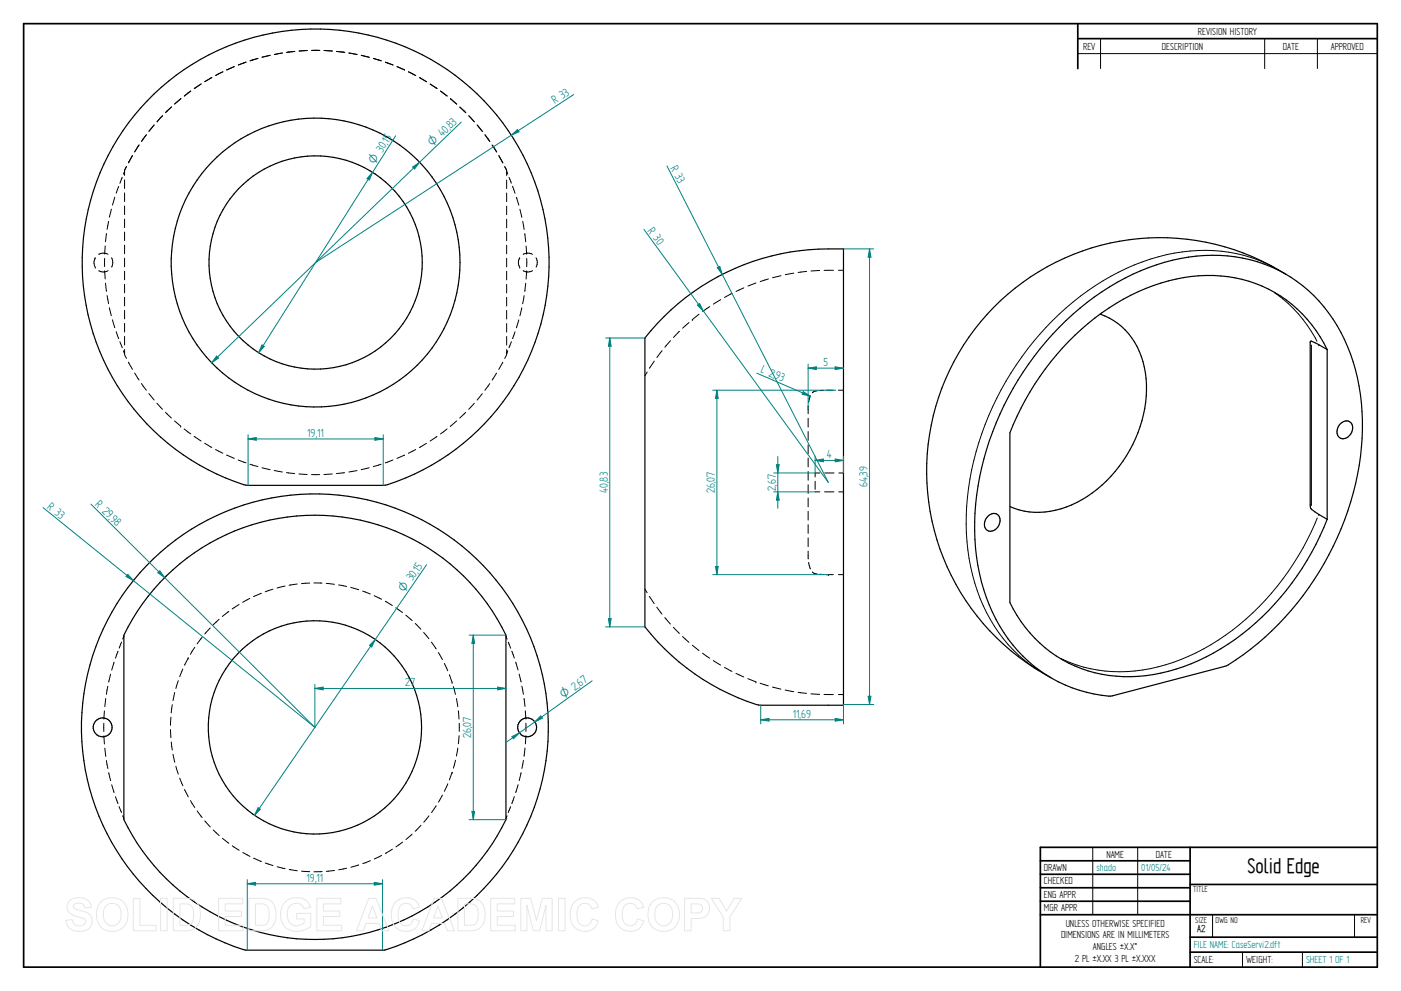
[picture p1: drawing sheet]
<svg xmlns="http://www.w3.org/2000/svg" width="594mm" height="420mm" viewBox="0 0 594 420" stroke-linecap="round" stroke-linejoin="round" font-family="sans-serif">
<g fill="none" stroke="#000" stroke-width=".72">
<path d="M10 10h574v400h-574zM457 10v19.1M457 16.4h127M504.6 359.2v50.8M584 359.2h-142.9v50.8M441.1 365h63.5M441.1 370.7h63.5M441.1 376.4h63.5M504.6 375h79.4M441.1 382.1h63.5M441.1 387.8h142.9M504.6 397.3h79.4"/>
<path d="M504.6 403.7h79.4"/>
</g>
<g fill="none" stroke="#000" stroke-width=".42">
<path d="M466.7 16.4v12.7M536.3 16.4v12.7M558.6 16.4v12.7M80.9 38.6l-2.8 2.1M85.3 35.6l-2.9 1.9M89.8 32.9l-3 1.7M94.5 30.4l-3.1 1.6M99.3 28.2l-3.1 1.4M104.3 26.3l-3.3 1.3M109.4 24.8l-3.4 1M114.5 23.5l-3.4 .8M119.8 22.5l-3.5 .6"/>
<path d="M125 21.8l-3.5 .4M130.3 21.4l-3.5 .2M132.1 21.4h3.5M137.4 21.4l3.5 .2M142.7 21.8l3.5 .4M147.9 22.5l3.5 .6M153.2 23.5l3.4 .8M158.3 24.8l3.4 1M163.4 26.4l3.3 1.2M168.4 28.2l3.1 1.4M173.2 30.4l3.1 1.6M177.9 32.9l3 1.8"/>
<path d="M182.4 35.6l2.9 1.9M186.8 38.6l2.8 2.1M457 22.7h127M62.1 57.2l-2.1 2.7M65.4 53l-2.2 2.7M69 49.1l-2.4 2.5M72.7 45.3l-2.5 2.5M76.7 41.8l-2.7 2.3M191 41.9l2.7 2.3M195 45.4l2.5 2.4M198.8 49.1l2.3 2.5M202.3 53l2.2 2.7"/>
<path d="M205.6 57.1l2.1 2.9M50.3 79l-1 2.9M51.8 75.2l-1 2.5M52.8 72.6l-.4 1.3M52.8 72.5v1.9M52.8 76.3v3.6M53.6 70.6l-.8 1.7M56.2 66l-1.7 3M59 61.5l-1.9 2.9M208.7 61.5l1.9 2.9M211.5 66l1.7 3M214 70.7l.8 1.6"/>
<path d="M214.8 76.3v3.7M214.8 72.6l.5 1.2M214.8 72.5v1.9M215.9 75.2l.9 2.5M217.3 79l1.1 3M45.2 99l-.5 3.5M46.1 93.9l-.7 3.3M47.2 88.7l-.8 3.4M48.7 83.6l-1 3.4M52.8 81.8v3.7M52.8 87.3v3.7M52.8 92.9v3.6"/>
<path d="M52.8 98.4v3.6M214.8 81.8v3.7M214.8 87.4v3.6M214.8 92.9v3.7M214.8 98.4v3.7M219 83.7l1 3.3M220.5 88.7l.8 3.4M221.7 93.9l.5 3.4M222.5 99.1l.4 3.4M40.3 109.3h.1M40.3 109.3l-.3 .8a4 4 0 0 0 .3 3.1M40.4 113.3h.1"/>
<path d="M41.9 114.8l.9 .4 1.6 .1M44.4 109.6v3.4M44.4 114.8v.5M44.4 107.4v.3M44.4 115.3l.2 3M44.4 107.4l1.4 .4M44.4 107.4h-1.6l-.9 .5M44.6 104.3l-.2 3.1M45.8 114.8l-1.4 .5M47.3 109.3l.5 2-.5 1.9M52.8 103.9v3.7M52.8 109.5v3.6"/>
<path d="M52.8 115v3.6M214.8 104v3.6M214.8 109.5v3.7M214.8 115v3.7M220.3 109.3a3.9 3.9 0 0 0 0 3.9M220.3 109.3h.1M220.4 113.3h.1M223.1 104.3l.2 3.5M223.3 114.9l-.2 3.4M223.3 109.6v3.5M225.8 107.8l-2.2-.5-1.7 .6M225.8 114.8l-.6 .3a3.8 3.8 0 0 1-3.3-.3"/>
<path d="M227.3 109.3l.5 2-.5 1.9M320.5 120l-3.3 1.3M325.8 118.3l-3.4 1.1M331.2 116.9l-3.6 .8M336.6 115.8l-3.6 .7M342 115.1l-3.6 .4M347.5 114.7l-3.6 .2M353.4 114.6h-3.9M355.6 114.6h2.1M540.5 113.5a67.2 67.2 0 0 0-56.1-2.5 114.9 114.9 0 0 0-57.8 50.6 115.1 115.1 0 0 0-15.7 75.2 68.3 68.3 0 0 0 28.5 46.8l1.2 .8M44.7 120.1l.5 3.4M45.4 125.3l.7 3.4"/>
<path d="M46.4 130.5l.8 3.4M47.7 135.6l1 3.3M52.8 120.5v3.7M52.8 126v3.7M52.8 131.6v3.6M52.8 137.1v3.7M214.8 120.6v3.6M214.8 126.1v3.7M214.8 131.6v3.7M214.8 137.2v3.6M220 135.6l-1 3.4M221.3 130.5l-.8 3.4"/>
<path d="M222.2 125.3l-.6 3.5M222.9 120.1l-.4 3.5M292.2 136.7l-2.7 2.4M293.6 135.5h.1M296.4 133.2l-2.8 2.3M300.9 130l-3 2.1M305.6 127l-3.1 1.9M310.4 124.4l-3.2 1.7M315.4 122l-3.3 1.6M540.4 124.1a55.4 55.4 0 0 1 18.1 20.6M49.3 140.6l1 3M50.8 144.9l1.1 2.5"/>
<path d="M52.4 148.8l.4 1.2M52.8 150.3l.8 1.6M52.8 142.6v3.7M52.8 148.2v2M54.4 153.5l1.8 3.1M57.1 158.2l1.9 2.9M210.6 158.2l-1.9 3M213.2 153.6l-1.7 3M214.8 150.3l-.8 1.7M214.8 142.7v3.6M214.8 148.2v1.9M215.3 148.7l-.5 1.3"/>
<path d="M216.9 144.9l-1 2.5M218.4 140.7l-1 2.9M274.4 157.7l-.9 1.6M277.4 153.1l-2 3M280.7 148.7l-2.2 2.9M284.3 144.4l-2.4 2.8M288.1 140.5l-2.5 2.6M556.1 146.3v68M60 162.6l2.1 2.8M63.1 166.9l2.3 2.7M66.5 170.9l2.4 2.6M70.2 174.8l2.5 2.4"/>
<path d="M74 178.5l2.6 2.2M193.6 178.5l-2.6 2.3M197.5 174.8l-2.6 2.4M201.1 171l-2.4 2.5M204.5 166.9l-2.2 2.7M207.7 162.6l-2.1 2.9M342.7 177.3v3.8M342.7 172.1v3.3M343.7 167.8l-.8 2.8M346.6 165.7l-1.5 .3-.6 .5M349.4 165.5l-1.9 .1M353.3 165.4h-3"/>
<path d="M355.5 165.4h2.2M76.6 180.7h.1M78.1 181.9l2.8 2.1M82.3 185l3 2M86.8 187.9l3 1.8M91.4 190.6l3.1 1.6M96.1 193l3.2 1.4M101 195l3.3 1.2M106 196.8l3.3 1M111.1 198.3l3.4 .8M116.3 199.5l3.4 .6M151.4 199.5l-3.5 .6"/>
<path d="M156.5 198.3l-3.3 .8M161.6 196.8l-3.3 1M166.6 195l-3.2 1.3M171.5 193l-3.2 1.4M176.3 190.6l-3.2 1.6M180.8 188l-3 1.7M185.3 185l-2.9 2M189.6 181.9l-2.8 2.1M342.7 183v3.7M342.7 188.6v3.7M342.7 194.2v3.8M342.7 199.9v3.7"/>
<path d="M121.5 200.4l3.5 .4M126.8 201l3.5 .2M135.5 201.2h-3.4M140.9 201l-3.5 .2M146.1 200.4l-3.4 .4M342.7 205.5v3.7M342.7 211.2v3.7M342.7 216.8v3.7M345.6 208.5h2M345.6 204v3.5M347.7 200.5h-2.1v1.7M349.7 208.5h3.9"/>
<path d="M349.7 200.5h3.9M355.7 208.5h2M355.7 200.5h2M558.6 219.6a109.1 109.1 0 0 1-54.6 58.7 64 64 0 0 1-52.9 1.5l-1.3-.7M342.7 222.4v3.7M342.7 228v3.8M342.7 233.7v3.2M342.9 238.5l.8 2.7M97 259.2l-2.7 2.2M101.4 256.3l-2.9 1.9M106 253.7l-3.1 1.7M110.8 251.5l-3.2 1.4"/>
<path d="M115.7 249.8l-3.2 1.1M120.9 248.5l-3.4 .8M126 247.6l-3.4 .6M131.3 247.2l-3.5 .2M133.1 247.1l3.5 .1M138.3 247.4l3.5 .3M143.6 248l3.4 .7M148.8 249l3.3 1M153.8 250.6l3.2 1.2M158.7 252.6l3.1 1.5M163.4 254.9l3 1.8M167.8 257.7l2.9 2"/>
<path d="M273.5 249.8l.9 1.5M275.4 252.9l2 3M278.5 257.4l2.2 2.9M344.5 242.5l.6 .6 1.4 .2M347.5 243.5l1.8 .1M350.3 243.6h3M351.2 243.6h.1M355.5 243.6h2.2M50 276.1l-1 3M51.6 272.2l-1.1 2.6M52.5 269.7l-.4 1.2M79.8 278.9h.1"/>
<path d="M79.8 278.9l-1.5 3.1M82.6 274.4l-1.9 3M85.7 270.2l-2.1 2.8M89.1 266.2l-2.3 2.6M92.9 262.6l-2.5 2.3M172.1 260.8l2.6 2.3M176.1 264.3l2.4 2.5M179.7 268.1l2.2 2.7M183 272.2l1.9 2.9M185.9 276.6l1.7 3.1M214.5 269.7l.5 1.3M215.6 272.3l.9 2.5"/>
<path d="M217 276.1l1.1 2.9M281.9 261.8l2.4 2.8M285.5 266l2.6 2.6M289.4 269.9l2.7 2.4M293.6 273.6l2.8 2.2M297.9 276.9l3 2.2M44.8 296.2l-.4 3.4M45.7 291l-.6 3.4M46.9 285.8l-.8 3.4M48.4 280.8l-1 3.3M73.1 298.8l-.5 3.5M74.1 293.6l-.7 3.5"/>
<path d="M75.6 288.6l-1 3.3M77.5 283.7l-1.3 3.2M188.4 281.3l1.5 3.1M190.6 286.1l1.1 3.2M191.7 289.3h.1M192.2 291.1l.9 3.3M193.5 296.2l.6 3.4M218.7 280.7l1 3.4M220.1 285.8l.9 3.3M221.3 290.9l.6 3.4M222.2 296.1l.4 3.5M302.5 280.1l3.1 1.9"/>
<path d="M307.2 283l3.2 1.6M312.1 285.5l3.3 1.5M317.1 287.7l3.4 1.4M320.5 289.1h.1M322.3 289.7l3.5 1.1M327.6 291.3l3.5 .9M332.9 292.6l3.6 .6M338.4 293.5l3.6 .5M343.9 294.2l3.6 .2M349.4 294.4l3.9 .1M355.5 294.5h2.2M44 306.7v3.4"/>
<path d="M44.1 312l.2 3.4M44.3 301.4l-.2 3.5M44.4 317.2l.5 3.5M72.3 309.3l.2 3.5M72.5 304l-.2 3.5M72.6 314.6l.5 3.4M73.4 319.8l.7 3.4M194.1 317.2l-.6 3.3M194.3 301.4l.3 3.4M194.7 311.9l-.4 3.4M194.7 306.6v3.5M222.6 317.2l-.4 3.4"/>
<path d="M222.8 301.4l.2 3.4M223 306.6v3.5M223 311.9l-.2 3.5M45.1 322.5l.7 3.3M46.1 327.6l.8 3.4M47.4 332.7l1 3.3M49 337.8l1 2.9M74.6 324.9l1 3.3M76.2 329.9l1.3 3.2M78.3 334.8l1.5 3.1M80.8 339.4l1.8 2.9M187.6 337.1l-1.7 3"/>
<path d="M189.9 332.3l-1.5 3.2M191.7 327.4l-1.1 3.3M191.8 327.4h.1M193.2 322.3l-.9 3.4M218.1 337.7l-1.1 3M219.7 332.7l-1 3.3M221 327.6l-.8 3.4M221.9 322.4l-.6 3.4M50.5 342l1 2.5M52.1 345.8l.4 1.3M83.6 343.8l2.1 2.8M86.8 348l2.3 2.6"/>
<path d="M90.4 351.9l2.6 2.3M94.3 355.4l2.7 2.1M98.5 358.6l2.9 1.9M170.7 357l-2.8 2.1M174.7 353.7l-2.6 2.2M178.5 349.9l-2.4 2.5M181.9 345.9l-2.2 2.7M184.9 341.6l-1.9 2.9M215 345.9l-.5 1.2M216.5 342l-1 2.5M463.4 359.2v28.6M482.4 359.2v28.6"/>
<path d="M102.9 361.4l3.1 1.7M107.6 363.9l3.2 1.4M112.5 365.9l3.3 1.1M117.5 367.5l3.4 .8M122.6 368.6l3.5 .6M127.9 369.4l3.5 .2M136.6 369.5l-3.5 .1M141.9 369.1l-3.5 .3M147 368.1l-3.4 .7M152.1 366.7l-3.3 1M157 364.9l-3.2 1.2M161.8 362.7l-3.1 1.5"/>
<path d="M166.4 360l-3 1.8M514.2 387.9v9.4M574.4 387.9v9.4M526.9 403.7v6.3M552.3 403.7v6.3"/>
</g>
<g fill="none" stroke="#000" stroke-width=".51">
<path d="M65.4 39.8a99 99 0 0 1 153.6 21.1 99 99 0 0 1-55.6 144.8l-58.2 .1a83.7 83.7 0 0 1-27.4-12.9 99 99 0 0 1-12.4-153.1zM545.4 116.4a99.1 99.1 0 0 0-139 33.4 99.1 99.1 0 0 0 39.2 137.5M281.6 134.2a100.1 100.1 0 0 1 76.1-28.7v193.5h-35.1a83.7 83.7 0 0 1-28-13.3 99.4 99.4 0 0 1-21.1-19.9v-122.5zM452 135.9a96.9 96.9 0 0 1 55.4-27.3 60.5 60.5 0 0 1 64 38.3 96.8 96.8 0 0 1 2.5 62 124.4 124.4 0 0 1-53.8 73.4l-48.4 12.7a56.3 56.3 0 0 1-33.3-12.6 70.6 70.6 0 0 1-24.3-46.2 117.3 117.3 0 0 1 19.8-78.6l7.2-9.8 5.3-6.2zM466.5 133.2a30.3 30.3 0 0 1 19.5 27.2 55.8 55.8 0 0 1-31.6 53.7 32.1 32.1 0 0 1-26.2 .7M562.8 148.2v72M562.8 148.2l-5.1-2.9-1.6-.6-.4 .1-.1 69.2M562.8 148.2a55.2 55.2 0 0 0-60.9-30.5 93 93 0 0 0-53.9 32.8 116.6 116.6 0 0 0-19.8 33v72a54.8 54.8 0 0 0 57.7 31 90.3 90.3 0 0 0 54.6-30.4 115.4 115.4 0 0 0 22.3-35.9M568.5 179.6a2.88 2.88 0 0 1 3.8-.8 2.88 2.88 0 0 1 1.1 3.7 3.8 3.8 0 0 1-5.4 3 4 4 0 0 1 .5-5.9zM419.3 218.6a2.88 2.88 0 0 1 3.8-.3 2.88 2.88 0 0 1 .7 3.8 3.6 3.6 0 0 1-5.6 2.4 4.2 4.2 0 0 1 1.1-5.9zM555.6 214l.5 1.9 6.7 4.3M62.2 239.8a99 99 0 0 1 155.5 16.4 99 99 0 0 1-54.6 146.6h-58.2a85 85 0 0 1-27.4-12.8 99 99 0 0 1-15.3-150.2z"/>
<path d="M70.5 244.2a90 90 0 0 1 144 25.1v78.2a90 90 0 0 1-81 50.8 90 90 0 0 1-81-50.8v-78.2a90.1 90.1 0 0 1 18-25.1z"/>
<circle cx="133.8" cy="111.3" r="61.2"/>
<circle cx="133.8" cy="111.3" r="45.2"/>
<circle cx="43.5" cy="308.4" r="4"/>
<circle cx="133.5" cy="308.4" r="45.2"/>
<circle cx="223.5" cy="308.4" r="4"/>
</g>
<g fill="#000">
<circle cx="559.2" cy="146.1" r=".25"/>
<circle cx="559.2" cy="218.1" r=".25"/>
</g>
<path d="M216.8 57.3l2.6-2.4 .7 1zM243.3 40.1l-109.4 71.2" fill="none" stroke="#008080" stroke-width=".42"/>
<path d="M216.8 57.3l2.6-2.4 .7 1z" fill="#008080"/>
<path d="M195.6 51.8l-105.9 102M91.9 151l.8 .8-3 2z" fill="none" stroke="#008080" stroke-width=".42"/>
<path d="M91.9 151l.8 .8-3 2z" fill="#008080"/>
<path d="M175 70.8l2.9-2-2.1 2.8z" fill="none" stroke="#008080" stroke-width=".42"/>
<path d="M175 70.8l2.9-2-2.1 2.8z" fill="#008080"/>
<path d="M167.8 57.6l-58.1 91.9M111.1 146.3l.9 .6-2.3 2.6z" fill="none" stroke="#008080" stroke-width=".42"/>
<path d="M111.1 146.3l.9 .6-2.3 2.6z" fill="#008080"/>
<path d="M158 73.1l-1.4 3.2-1-.6z" fill="none" stroke="#008080" stroke-width=".42"/>
<path d="M158 73.1l-1.4 3.2-1-.6z" fill="#008080"/>
<path d="M105.2 184.3v21.5M159 185.5l3.5 .6-3.5 .5zM162.5 184.3v21.5" fill="none" stroke="#008080" stroke-width=".42"/>
<path d="M159 185.5l3.5 .6-3.5 .5z" fill="#008080"/>
<path d="M105.2 186.1l3.5-.6v1.1z" fill="none" stroke="#008080" stroke-width=".42"/>
<path d="M105.2 186.1l3.5-.6v1.1z" fill="#008080"/>
<path d="M105.2 186.1h57.3M198.9 269.3h15.6M198.9 347.5h15.6M200.1 344h1.1l-.5 3.5z" fill="none" stroke="#008080" stroke-width=".42"/>
<path d="M200.1 344h1.1l-.5 3.5z" fill="#008080"/>
<path d="M200.7 269.3l.5 3.5h-1.1z" fill="none" stroke="#008080" stroke-width=".42"/>
<path d="M200.7 269.3l.5 3.5h-1.1z" fill="#008080"/>
<path d="M200.7 269.3v78.2M251.1 288.7l-36.5 26.1M217.1 312.3l3.2-1.6-2.5 2.5z" fill="none" stroke="#008080" stroke-width=".42"/>
<path d="M217.1 312.3l3.2-1.6-2.5 2.5z" fill="#008080"/>
<path d="M229.3 303.5l.7 1-3.2 1.6z" fill="none" stroke="#008080" stroke-width=".42"/>
<path d="M229.3 303.5l.7 1-3.2 1.6z" fill="#008080"/>
<path d="M180.9 239.4l-73 106.3M109.4 342.4l1 .7-2.5 2.6z" fill="none" stroke="#008080" stroke-width=".42"/>
<path d="M109.4 342.4l1 .7-2.5 2.6z" fill="#008080"/>
<path d="M159.1 271.1l-1.5 3.2-.9-.7z" fill="none" stroke="#008080" stroke-width=".42"/>
<path d="M159.1 271.1l-1.5 3.2-.9-.7z" fill="#008080"/>
<path d="M38.6 213.7l94.9 94.7M66.9 242.8l.9-.8 2 2.9z" fill="none" stroke="#008080" stroke-width=".42"/>
<path d="M66.9 242.8l.9-.8 2 2.9z" fill="#008080"/>
<path d="M18.3 215.2l115.2 93.2M54.2 243.5l2.4 2.7-3.1-1.8z" fill="none" stroke="#008080" stroke-width=".42"/>
<path d="M54.2 243.5l2.4 2.7-3.1-1.8z" fill="#008080"/>
<path d="M104.9 374.7l3.5-.6v1.2zM104.9 373v29.8M162.2 373v29.8" fill="none" stroke="#008080" stroke-width=".42"/>
<path d="M104.9 374.7l3.5-.6v1.2z" fill="#008080"/>
<path d="M158.7 374.1l3.5 .6-3.5 .6z" fill="none" stroke="#008080" stroke-width=".42"/>
<path d="M158.7 374.1l3.5 .6-3.5 .6z" fill="#008080"/>
<path d="M133.5 290.2v18.2M211 291.3l3.5 .6-3.5 .6zM104.9 374.7h57.3" fill="none" stroke="#008080" stroke-width=".42"/>
<path d="M211 291.3l3.5 .6-3.5 .6z" fill="#008080"/>
<path d="M133.5 291.9l3.5-.6v1.2z" fill="none" stroke="#008080" stroke-width=".42"/>
<path d="M133.5 291.9l3.5-.6v1.2z" fill="#008080"/>
<path d="M256.8 143.3h16.7M256.8 265.8h16.7M258 262.3h1.2l-.6 3.5zM133.5 291.9h81" fill="none" stroke="#008080" stroke-width=".42"/>
<path d="M258 262.3h1.2l-.6 3.5z" fill="#008080"/>
<path d="M258.6 143.3l.6 3.5h-1.2z" fill="none" stroke="#008080" stroke-width=".42"/>
<path d="M258.6 143.3l.6 3.5h-1.2z" fill="#008080"/>
<path d="M282.8 70.4l68.4 134.1M304.2 113.5l1-.6 1.1 3.4zM258.6 143.3v122.5" fill="none" stroke="#008080" stroke-width=".42"/>
<path d="M304.2 113.5l1-.6 1.1 3.4z" fill="#008080"/>
<path d="M320.9 158.2l22.7 9.8M340.6 166l3 2-3.5-.9z" fill="none" stroke="#008080" stroke-width=".42"/>
<path d="M340.6 166l3 2-3.5-.9z" fill="#008080"/>
<path d="M345.6 193.4v7.1M354.2 194.6l3.5 .6-3.5 .6zM357.7 193.4v7.1" fill="none" stroke="#008080" stroke-width=".42"/>
<path d="M354.2 194.6l3.5 .6-3.5 .6z" fill="#008080"/>
<path d="M345.6 195.2l3.6-.6v1.2z" fill="none" stroke="#008080" stroke-width=".42"/>
<path d="M345.6 195.2l3.6-.6v1.2z" fill="#008080"/>
<path d="M329.2 197h1.2l-.6 3.5zM345.6 195.2h12.1M328.1 200.5h17.5M328.1 208.5h17.5" fill="none" stroke="#008080" stroke-width=".42"/>
<path d="M329.2 197h1.2l-.6 3.5z" fill="#008080"/>
<path d="M329.8 208.5l.6 3.5h-1.2z" fill="none" stroke="#008080" stroke-width=".42"/>
<path d="M329.8 208.5l.6 3.5h-1.2z" fill="#008080"/>
<path d="M302.2 165.4h52.3M304 165.4l.5 3.5h-1.1zM329.8 193.5v22M302.2 243.6h49" fill="none" stroke="#008080" stroke-width=".42"/>
<path d="M304 165.4l.5 3.5h-1.1z" fill="#008080"/>
<path d="M303.4 240.2h1.1l-.5 3.4z" fill="none" stroke="#008080" stroke-width=".42"/>
<path d="M303.4 240.2h1.1l-.5 3.4z" fill="#008080"/>
<path d="M342.7 154.3v19.2M342.7 156.1l3.5-.6v1.2zM304 165.4v78.2" fill="none" stroke="#008080" stroke-width=".42"/>
<path d="M342.7 156.1l3.5-.6v1.2z" fill="#008080"/>
<path d="M354.2 155.5l3.5 .6-3.5 .6z" fill="none" stroke="#008080" stroke-width=".42"/>
<path d="M354.2 155.5l3.5 .6-3.5 .6z" fill="#008080"/>
<path d="M273 97.2l78.2 107.4M295.7 129.4l1-.7 1.5 3.2zM342.7 156.1h15" fill="none" stroke="#008080" stroke-width=".42"/>
<path d="M295.7 129.4l1-.7 1.5 3.2z" fill="#008080"/>
<path d="M357.7 105.5h12.8M357.7 298.7h12.8M368.1 295.2h1.2l-.6 3.5z" fill="none" stroke="#008080" stroke-width=".42"/>
<path d="M368.1 295.2h1.2l-.6 3.5z" fill="#008080"/>
<path d="M368.7 105.5l.6 3.6h-1.2z" fill="none" stroke="#008080" stroke-width=".42"/>
<path d="M368.7 105.5l.6 3.6h-1.2z" fill="#008080"/>
<path d="M368.7 105.5v193.2M322.6 299v7.9M357.7 298.7v8.2M354.2 304.6l3.5 .6-3.5 .5z" fill="none" stroke="#008080" stroke-width=".42"/>
<path d="M354.2 304.6l3.5 .6-3.5 .5z" fill="#008080"/>
<path d="M322.6 305.2l3.5-.6v1.1z" fill="none" stroke="#008080" stroke-width=".42"/>
<path d="M322.6 305.2l3.5-.6v1.1z" fill="#008080"/>
<path d="M322.6 305.2h35.1" fill="none" stroke="#008080" stroke-width=".42"/>
<g fill="none" stroke="#e6e6e6" stroke-width=".42">
<path d="M29.6 381.8a6.5 6.5 0 0 1 8.5 .8l.6 2.2-2.8 .1a2.7 2.7 0 0 0-2.1-2 2.7 2.7 0 0 0-2.7 1.1 1.87 1.87 0 0 0 2.2 1.8l1.4 .4a4.4 4.4 0 0 1 4 6.2 6.4 6.4 0 0 1-9.1 1.3l-1.2-1.8-.5-1.7 2.7-.3a2.94 2.94 0 0 0 2.6 2.6 2.94 2.94 0 0 0 3.1-1.9 2.67 2.67 0 0 0-2.9-1.8 4.9 4.9 0 0 1-5-4.3l.4-1.6zM43.1 382.1a6.9 6.9 0 0 1 8.2-.5 6.9 6.9 0 0 1 2.8 7.7 6.7 6.7 0 0 1-8 5.5 6.7 6.7 0 0 1-5.1-8.3 6.4 6.4 0 0 1 2.1-4.4zM44.8 384.2a3.9 3.9 0 0 1 4.6-.8 3.9 3.9 0 0 1 2 4.3 3.8 3.8 0 0 1-1.9 4.3 3.8 3.8 0 0 1-4.6-.7 6.6 6.6 0 0 1-.1-7.1zM56.5 381h2.8v11.3h6.9v2.3h-9.7zM68.1 380.9h2.8v13.7h-2.8zM73.5 380.9h5a5.9 5.9 0 0 1 6.5 7 5.9 5.9 0 0 1-6.3 6.7h-5.2zM76.3 383.2h1.8a3.4 3.4 0 0 1 4 3.9v1.2a3.2 3.2 0 0 1-3.8 4h-2zM92.7 380.9h10.2v2.3h-7.4v3h6.9v2.4h-6.9v3.7h7.7v2.3h-10.5zM105.5 380.9h5.1a5.9 5.9 0 0 1 6.4 7 5.9 5.9 0 0 1-6.3 6.7h-5.2zM108.3 383.2h1.9a3.4 3.4 0 0 1 4 3.9v1.2a3.2 3.2 0 0 1-3.8 4h-2.1zM120.9 382.4a7.3 7.3 0 0 1 9.7 .1l1 2.2-2.7 .5a3.7 3.7 0 0 0-4.6-2 3.7 3.7 0 0 0-2.5 4.4 4.2 4.2 0 0 0 2.2 4.5 4.2 4.2 0 0 0 5-.8v-1.7h-3.2v-2.3h6v5.4a8.1 8.1 0 0 1-11.8-.8 8.3 8.3 0 0 1 .9-9.5zM134.4 380.9h10.2v2.3h-7.4v3h6.9v2.4h-6.9v3.7h7.6v2.3h-10.4z"/>
<path d="M156.4 380.9h3l5.5 13.7h-3l-1.2-3.1h-5.5l-1.1 3.1h-3zM157.9 384.1l1.9 5.1h-3.7zM167.7 382.5a6 6 0 0 1 10.2 2.1l-2.8 .7a3.2 3.2 0 0 0-3.9-2.2 3.2 3.2 0 0 0-2.4 3.8 4.6 4.6 0 0 0 2.5 5.5 3.2 3.2 0 0 0 4-2.8l2.6 .8a6.1 6.1 0 0 1-7.2 4.3 6.1 6.1 0 0 1-4.8-6.8 7.7 7.7 0 0 1 1.8-5.4zM184.1 380.9h3.1l5.5 13.7h-3l-1.2-3.1h-5.5l-1.1 3.1h-3zM185.7 384.1l1.9 5.1h-3.8zM194.2 380.9h5a5.9 5.9 0 0 1 6.5 7 5.9 5.9 0 0 1-6.3 6.7h-5.2zM197 383.2h1.8a3.4 3.4 0 0 1 4 3.9v1.2a3.2 3.2 0 0 1-3.8 4h-2zM208.1 380.9h10.2v2.3h-7.4v3h6.9v2.4h-6.9v3.7h7.6v2.3h-10.4zM220.8 380.9h4.2l2.5 9.3 2.4-9.3h4.2v13.7h-2.5l-.1-10.8-2.7 10.8h-2.7l-2.7-10.8v10.8h-2.6zM236.8 380.9h2.8v13.7h-2.8zM243.5 382.5a6 6 0 0 1 10.2 2.1l-2.8 .7a3.2 3.2 0 0 0-3.8-2.2 3.2 3.2 0 0 0-2.4 3.8 4.6 4.6 0 0 0 2.4 5.5 3.2 3.2 0 0 0 4-2.8l2.6 .8a6.1 6.1 0 0 1-7.2 4.3 6.1 6.1 0 0 1-4.7-6.8 7.7 7.7 0 0 1 1.7-5.4zM262.7 382.5a6 6 0 0 1 10.2 2.1l-2.7 .7a3.2 3.2 0 0 0-3.9-2.2 3.2 3.2 0 0 0-2.4 3.8 4.6 4.6 0 0 0 2.4 5.5 3.2 3.2 0 0 0 4-2.8l2.7 .8a6.1 6.1 0 0 1-7.2 4.3 6.1 6.1 0 0 1-4.8-6.8 7.7 7.7 0 0 1 1.7-5.4z"/>
<path d="M277 382.1a6.9 6.9 0 0 1 8.2-.5 6.9 6.9 0 0 1 2.8 7.7 6.7 6.7 0 0 1-8.1 5.5 6.7 6.7 0 0 1-5.1-8.3 6.4 6.4 0 0 1 2.2-4.4zM278.7 384.2a3.9 3.9 0 0 1 4.6-.8 3.9 3.9 0 0 1 1.9 4.3 3.8 3.8 0 0 1-1.8 4.3 3.8 3.8 0 0 1-4.7-.7 6.6 6.6 0 0 1 0-7.1zM290.3 380.9h5.2a4.4 4.4 0 0 1 5.4 4.3 4.4 4.4 0 0 1-5.4 4.2h-2.4v5.2h-2.8zM293.1 383.2h1.8a2.1 2.1 0 0 1 2.6 .6 2.1 2.1 0 0 1 0 2.6 3.4 3.4 0 0 1-2.9 .7h-1.5zM301.6 380.9h3.3l3.2 5.4 3.2-5.4h3.2l-5 7.9v5.8h-2.8v-5.8z"/>
</g>
<text font-size="10.1" x="529" y="370.2">Solid Edge</text>
<g font-size="5.6" fill="#008080">
<text x="235.2" y="44.3" transform="rotate(-33 235.2 44.3)">R 33</text>
<text x="191.1" y="54.8" transform="rotate(-44 191.1 54.8)">83</text>
<text x="164.5" y="61.1" transform="rotate(-58 164.5 61.1)">15</text>
<text x="284.2" y="71.1" transform="rotate(63 284.2 71.1)">R 33</text>
<text x="274.4" y="97.7" transform="rotate(54 274.4 97.7)">R 30</text>
<text x="349.2" y="155.2">5</text>
<text x="322.4" y="157.9" transform="rotate(23 322.4 157.9)">L 2,</text>
<text x="328.3" y="160.4" transform="rotate(23 328.3 160.4)">93</text>
<text x="130.3" y="185.2">19,11</text>
<text x="350.6" y="194.3">4</text>
<text x="257.7" y="209" transform="rotate(-90 257.7 209)">40,83</text>
<text x="303.1" y="209.1" transform="rotate(-90 303.1 209.1)">26,07</text>
<text x="328.9" y="208.1" transform="rotate(-90 328.9 208.1)">2,67</text>
<text x="367.9" y="206.5" transform="rotate(-90 367.9 206.5)">64,39</text>
<text x="19.8" y="215.3" transform="rotate(39 19.8 215.3)">R 33</text>
<text x="40" y="214" transform="rotate(45 40 214)">R 29,</text>
<text x="46.5" y="220.4" transform="rotate(45 46.5 220.4)">98</text>
<text x="177.5" y="242.8" transform="rotate(-56 177.5 242.8)">15</text>
<text x="171.8" y="291">27</text>
<text x="243.7" y="292.9" transform="rotate(-35 243.7 292.9)">2,</text>
<text x="246" y="291.3" transform="rotate(-35 246 291.3)">67</text>
<text x="336.2" y="304.3">11,69</text>
<text x="199.8" y="313" transform="rotate(-90 199.8 313)">26,07</text>
<text x="130" y="373.8">19,11</text>
</g>
<g font-size="5.4" fill="#008080">
<text x="183.4" y="62.3" transform="rotate(-44 183.4 62.3)">O 40,</text>
<text x="158.9" y="70" transform="rotate(-58 158.9 70)">O 30,</text>
<text x="171.6" y="251.5" transform="rotate(-56 171.6 251.5)">O 30,</text>
<text x="238.9" y="296.3" transform="rotate(-36 238.9 296.3)">O</text>
</g>
<g font-size="4.9">
<text x="507.9" y="14.7">REVISION HISTORY</text>
<text x="459.3" y="21">REV</text>
<text x="492.7" y="21">DESCRIPTION</text>
<text x="544" y="21">DATE</text>
<text x="564.3" y="21">APPROVED</text>
<text x="469.1" y="363.6">NAME</text>
<text x="490.1" y="363.6">DATE</text>
<text x="442.7" y="369.3">DRAWN</text>
<text x="442.7" y="375">CHECKED</text>
<text x="442.7" y="380.7">ENG APPR</text>
<text x="442.7" y="386.4">MGR APPR</text>
<text x="451.9" y="392.9">UNLESS OTHERWISE SPECIFIED</text>
<text x="449.9" y="397.9">DIMENSIONS ARE IN MILLIMETERS</text>
<text x="455.7" y="407.8">2 PL ±X.XX 3 PL ±X.XXX</text>
<text x="463.5" y="402.9">ANGLES ±X.X°</text>
<text x="506.2" y="408.3">SCALE:</text>
<text x="528.4" y="408.3">WEIGHT:</text>
</g>
<g font-size="4.9" fill="#008080">
<text x="464.9" y="369.3">shado</text>
<text x="483.9" y="369.3">01/05/24</text>
<text x="506.2" y="402">FILE NAME: CaseServi2.dft</text>
<text x="553.8" y="408.4">SHEET 1 OF 1</text>
</g>
<text font-size="4.8" x="507.7" y="395.3">A2</text>
<g font-size="4.1">
<text x="505.9" y="378.3">TITLE</text>
<text x="506.9" y="391.1">SIZE</text>
<text x="515.4" y="391.1">DWG NO</text>
<text x="577" y="391.1">REV</text>
</g>
</svg>
